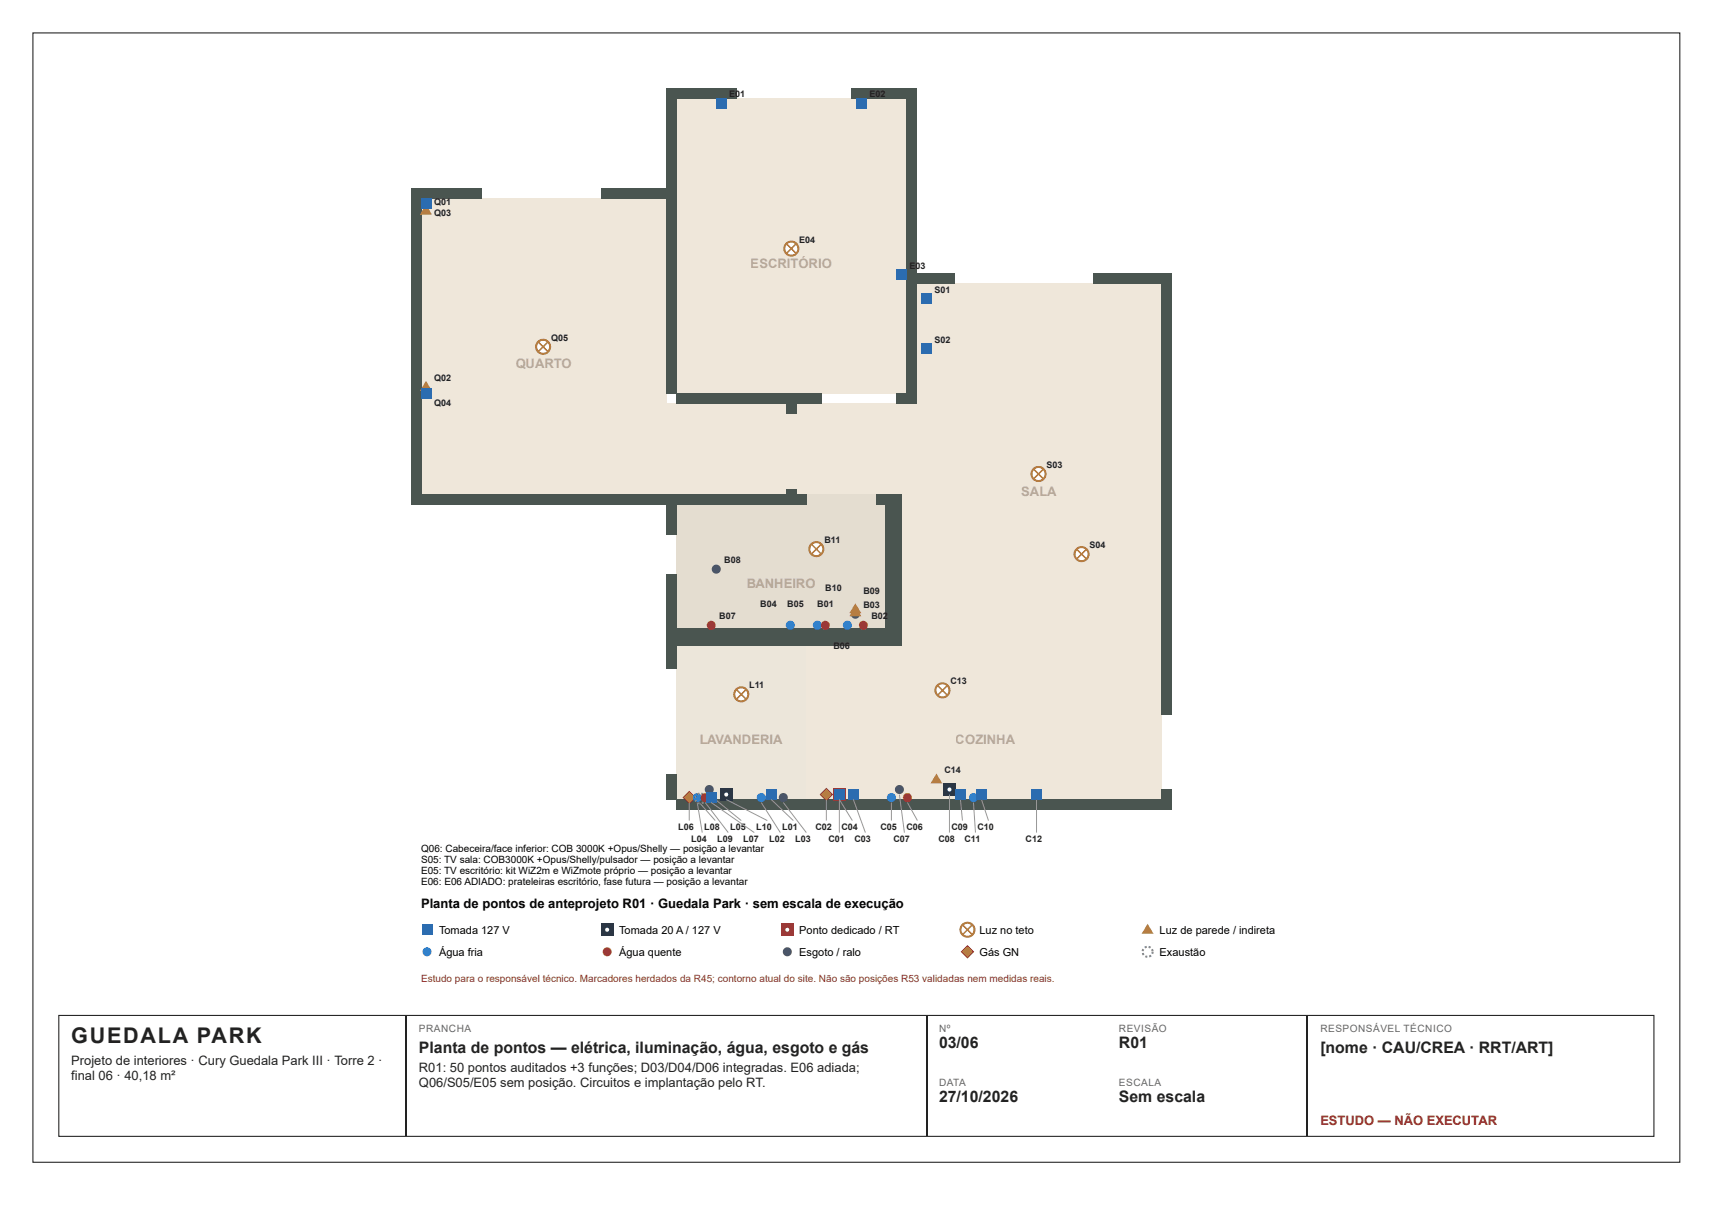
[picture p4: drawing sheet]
<svg xmlns="http://www.w3.org/2000/svg" width="420mm" height="297mm" viewBox="0 0 420 297" stroke-linecap="round" stroke-linejoin="round" font-family="sans-serif">
<path d="M8.1 8.1h403.7v276.7h-403.7z" fill="none" stroke="#222" stroke-width=".26"/>
<path d="M93.4 14.3h233.1v234.4h-233.1z" fill="#fff"/>
<g fill="#efe7da">
<path d="M103.2 48.7h60.1v72.4h-60.1z"/>
<path d="M163.3 99h29.5v22.1h-29.5z"/>
<path d="M192.8 101.4h2.4v18.4h-2.4z"/>
<path d="M165.8 24.1h56.4v72.4h-56.4z"/>
<path d="M224.7 69.5h60.1v93.3h-60.1z"/>
<path d="M221 121.1h3.7v37h-3.7z"/>
<path d="M221 99h3.7v22.1h-3.7z"/>
<path d="M195.2 99h25.8v22.1h-25.8z"/>
<path d="M198.4 157.9h86.4v38h-86.4z"/>
<path d="M197.4 158.1h1v37.8h-1z"/>
</g>
<path d="M165.8 158.1h31.6v37.8h-31.6z" fill="#ece6da"/>
<g fill="#e4ddd0">
<path d="M165.8 123.5h51.3v30.5h-51.3z"/>
<path d="M197.7 121.1h17.2v2.4h-17.2z"/>
</g>
<g fill="#4a5550">
<path d="M100.8 46.2h17.1v2.5h-17.1z"/>
<path d="M147.4 46.2h18.4v2.5h-18.4z"/>
<path d="M100.8 48.7h2.4v72.4h-2.4z"/>
<path d="M100.8 121.1h65v2.4h-65z"/>
<path d="M163.3 48.7h2.5v47.8h-2.5z"/>
<path d="M163.3 21.7h17.2v2.4h-17.2z"/>
<path d="M208.7 21.7h16v2.4h-16z"/>
<path d="M163.3 24.1h2.5v24.6h-2.5z"/>
<path d="M222.2 21.7h2.5v77.3h-2.5z"/>
<path d="M165.8 96.5h35.6v2.5h-35.6z"/>
<path d="M219.8 96.5h4.9v2.5h-4.9z"/>
<path d="M224.7 67.1h9.3v2.4h-9.3z"/>
<path d="M268.1 67.1h19.1v2.4h-19.1z"/>
<path d="M284.8 69.5h2.4v105.6h-2.4z"/>
<path d="M284.8 193.5h2.4v4.9h-2.4z"/>
<path d="M165.8 195.9h121.4v2.5h-121.4z"/>
<path d="M163.3 158.1h2.5v5.7h-2.5z"/>
<path d="M163.3 189.8h2.5v6.1h-2.5z"/>
<path d="M163.3 123.5h2.5v7.4h-2.5z"/>
<path d="M163.3 140.7h2.5v17.4h-2.5z"/>
<path d="M165.8 154h55.2v4.1h-55.2z"/>
<path d="M217.1 121.1h3.9v37h-3.9z"/>
<path d="M165.8 121.1h31.9v2.4h-31.9z"/>
<path d="M214.9 121.1h6.1v2.4h-6.1z"/>
<path d="M192.8 99h2.4v2.4h-2.4z"/>
<path d="M192.8 119.8h2.4v1.3h-2.4z"/>
</g>
<path d="M169 194l1.4 1.4-1.4 1.5-1.5-1.5z" fill="#d69e2e"/>
<path d="M169 194l1.4 1.4-1.4 1.5-1.5-1.5z" fill="none" stroke="#744210" stroke-width=".25"/>
<path d="M169 196.7v4.4" fill="none" stroke="#999" stroke-width=".25"/>
<circle cx="170.9" cy="195.4" r="1.1" fill="#3182ce"/>
<path d="M170.9 196.7l1.3 7.3" fill="none" stroke="#999" stroke-width=".25"/>
<path d="M172 196.6l.3-.2 .4 .4-.6 .3zM171.2 196.6l.4 .1v.5l-.6-.2zM170.2 196.1l.5-.2 .2 .4-.4 .3zM170.4 194.9l.4 .3-.1 .4-.5-.1zM170.8 194.5l.6-.3 .1 .5-.4 .2zM172 194.2l.5 .3-.3 .4-.3-.2zM172.5 195.2l.4-.3 .2 .6-.5 .1zM172.7 195.7h.4l-.1 .6-.4-.2z" fill="#718096"/>
<path d="M171.7 196.9l3.7 4.2" fill="none" stroke="#999" stroke-width=".25"/>
<circle cx="172.9" cy="195.4" r="1.1" fill="#e53e3e"/>
<path d="M172.9 196.7l5.6 7.3" fill="none" stroke="#999" stroke-width=".25"/>
<circle cx="173.9" cy="193.5" r="1.1" fill="#4a5568"/>
<path d="M173.9 194.7l7.8 6.4" fill="none" stroke="#999" stroke-width=".25"/>
<path d="M173.1 194.2h2.5v2.5h-2.5z" fill="#2b6cb0"/>
<path d="M174.4 196.7l10.5 7.3" fill="none" stroke="#999" stroke-width=".25"/>
<path d="M176.6 193.2h2.9v3h-2.9z" fill="#1a365d"/>
<circle cx="178" cy="194.7" r=".49" fill="#fff"/>
<path d="M178 195.9l10.1 5.2" fill="none" stroke="#999" stroke-width=".25"/>
<circle cx="186.6" cy="195.4" r="1.1" fill="#3182ce"/>
<path d="M186.6 196.7l4.7 7.3" fill="none" stroke="#999" stroke-width=".25"/>
<path d="M187.9 193.5h2.4v2.4h-2.4z" fill="#2b6cb0"/>
<path d="M189.1 195.9l5.4 5.2" fill="none" stroke="#999" stroke-width=".25"/>
<circle cx="192" cy="195.4" r="1.1" fill="#4a5568"/>
<path d="M192 196.7l5.7 7.3" fill="none" stroke="#999" stroke-width=".25"/>
<path d="M202.6 193.2l1.5 1.5-1.5 1.5-1.5-1.5z" fill="#d69e2e"/>
<path d="M202.6 193.2l1.5 1.5-1.5 1.5-1.5-1.5z" fill="none" stroke="#744210" stroke-width=".25"/>
<path d="M202.6 195.9v5.2" fill="none" stroke="#999" stroke-width=".25"/>
<path d="M204.3 193.2h2.9v3h-2.9z" fill="#742a2a"/>
<circle cx="205.8" cy="194.7" r=".49" fill="#fff"/>
<path d="M205.8 195.9v8.1" fill="none" stroke="#999" stroke-width=".25"/>
<path d="M204.5 193.5h2.5v2.4h-2.5z" fill="#2b6cb0"/>
<path d="M205.8 195.9l3.2 5.2" fill="none" stroke="#999" stroke-width=".25"/>
<path d="M208 193.5h2.4v2.4h-2.4z" fill="#2b6cb0"/>
<path d="M209.2 195.9l3 8.1" fill="none" stroke="#999" stroke-width=".25"/>
<circle cx="218.5" cy="195.4" r="1.1" fill="#3182ce"/>
<path d="M218.5 196.7v4.4" fill="none" stroke="#999" stroke-width=".25"/>
<circle cx="220.5" cy="193.5" r="1.1" fill="#4a5568"/>
<path d="M220.5 194.7l1.2 9.3" fill="none" stroke="#999" stroke-width=".25"/>
<circle cx="222.5" cy="195.4" r="1.1" fill="#e53e3e"/>
<path d="M222.5 196.7l2.4 4.4" fill="none" stroke="#999" stroke-width=".25"/>
<path d="M231.3 192h2.9v3h-2.9z" fill="#1a365d"/>
<circle cx="232.8" cy="193.5" r=".49" fill="#fff"/>
<path d="M232.8 194.7v9.3" fill="none" stroke="#999" stroke-width=".25"/>
<path d="M234.2 193.5h2.5v2.4h-2.5z" fill="#2b6cb0"/>
<path d="M235.5 195.9l.5 5.2" fill="none" stroke="#999" stroke-width=".25"/>
<circle cx="238.7" cy="195.4" r="1.1" fill="#3182ce"/>
<path d="M238.7 196.7l.4 7.3" fill="none" stroke="#999" stroke-width=".25"/>
<path d="M239.4 193.5h2.4v2.4h-2.4z" fill="#2b6cb0"/>
<path d="M240.6 195.9l1.7 5.2" fill="none" stroke="#999" stroke-width=".25"/>
<path d="M252.9 193.5h2.4v2.4h-2.4z" fill="#2b6cb0"/>
<path d="M254.1 195.9v8.1" fill="none" stroke="#999" stroke-width=".25"/>
<circle cx="231" cy="169.2" r="1.72" fill="#fff"/>
<circle cx="231" cy="169.2" r="1.72" fill="none" stroke="#b7791f" stroke-width=".49"/>
<path d="M229.8 167.9l2.5 2.5M232.3 167.9l-2.5 2.5" fill="none" stroke="#b7791f" stroke-width=".37"/>
<path d="M229.6 189.6l1.4 2.4h-2.9z" fill="#d69e2e"/>
<circle cx="181.7" cy="170.2" r="1.72" fill="#fff"/>
<circle cx="181.7" cy="170.2" r="1.72" fill="none" stroke="#b7791f" stroke-width=".49"/>
<path d="M180.5 168.9l2.5 2.5M183 168.9l-2.5 2.5" fill="none" stroke="#b7791f" stroke-width=".37"/>
<circle cx="207.7" cy="153.2" r="1.1" fill="#3182ce"/>
<circle cx="211.7" cy="153.2" r="1.1" fill="#e53e3e"/>
<circle cx="209.7" cy="150.5" r="1.1" fill="#4a5568"/>
<g fill="#3182ce">
<circle cx="193.8" cy="153.2" r="1.1"/>
<circle cx="200.4" cy="153.2" r="1.1"/>
</g>
<g fill="#e53e3e">
<circle cx="202.3" cy="153.2" r="1.1"/>
<circle cx="174.4" cy="153.2" r="1.1"/>
</g>
<circle cx="175.6" cy="139.5" r="1.1" fill="#4a5568"/>
<g fill="#d69e2e">
<path d="M209.7 148.6l1.5 2.4h-3z"/>
<path d="M209.7 147.8l1.5 2.5h-3z"/>
</g>
<circle cx="200.1" cy="134.6" r="1.72" fill="#fff"/>
<circle cx="200.1" cy="134.6" r="1.72" fill="none" stroke="#b7791f" stroke-width=".49"/>
<path d="M198.9 133.3l2.5 2.5M201.4 133.3l-2.5 2.5" fill="none" stroke="#b7791f" stroke-width=".37"/>
<g fill="#2b6cb0">
<path d="M225.9 72h2.4v2.4h-2.4z"/>
<path d="M225.9 84.2h2.4v2.5h-2.4z"/>
</g>
<circle cx="254.6" cy="116.2" r="1.72" fill="#fff"/>
<circle cx="254.6" cy="116.2" r="1.72" fill="none" stroke="#b7791f" stroke-width=".49"/>
<path d="M253.4 114.9l2.4 2.5M255.8 114.9l-2.4 2.5" fill="none" stroke="#b7791f" stroke-width=".37"/>
<circle cx="265.2" cy="135.8" r="1.72" fill="#fff"/>
<circle cx="265.2" cy="135.8" r="1.72" fill="none" stroke="#b7791f" stroke-width=".49"/>
<path d="M263.9 134.6l2.5 2.4M266.4 134.6l-2.5 2.4" fill="none" stroke="#b7791f" stroke-width=".37"/>
<g fill="#2b6cb0">
<path d="M175.6 24.1h2.4v2.5h-2.4z"/>
<path d="M209.9 24.1h2.5v2.5h-2.5z"/>
<path d="M219.8 66.1h2.4v2.4h-2.4z"/>
</g>
<circle cx="194" cy="60.9" r="1.72" fill="#fff"/>
<circle cx="194" cy="60.9" r="1.72" fill="none" stroke="#b7791f" stroke-width=".49"/>
<path d="M192.8 59.7l2.4 2.5M195.2 59.7l-2.4 2.5" fill="none" stroke="#b7791f" stroke-width=".37"/>
<g fill="#d69e2e">
<path d="M104.4 50.1l1.5 2.5h-2.9z"/>
<path d="M104.4 93.3l1.5 2.5h-2.9z"/>
</g>
<g fill="#2b6cb0">
<path d="M103.2 48.7h2.5v2.4h-2.5z"/>
<path d="M103.2 95.3h2.5v2.4h-2.5z"/>
</g>
<circle cx="133.1" cy="85" r="1.72" fill="#fff"/>
<circle cx="133.1" cy="85" r="1.72" fill="none" stroke="#b7791f" stroke-width=".49"/>
<path d="M131.9 83.8l2.5 2.4M134.4 83.8l-2.5 2.4" fill="none" stroke="#b7791f" stroke-width=".37"/>
<path d="M103.5 226.6h2.4v2.5h-2.4z" fill="#2b6cb0"/>
<path d="M147.4 226.4h2.9v2.9h-2.9z" fill="#1a365d"/>
<circle cx="148.9" cy="227.8" r=".49" fill="#fff"/>
<path d="M191.5 226.4h3v2.9h-3z" fill="#742a2a"/>
<g fill="#fff">
<circle cx="193" cy="227.8" r=".49"/>
<circle cx="237.2" cy="227.8" r="1.72"/>
</g>
<circle cx="237.2" cy="227.8" r="1.72" fill="none" stroke="#b7791f" stroke-width=".49"/>
<path d="M236 226.6l2.4 2.5M238.4 226.6l-2.4 2.5" fill="none" stroke="#b7791f" stroke-width=".37"/>
<path d="M281.3 226.4l1.5 2.4h-2.9z" fill="#d69e2e"/>
<circle cx="104.7" cy="233.2" r="1.1" fill="#3182ce"/>
<circle cx="148.9" cy="233.2" r="1.1" fill="#e53e3e"/>
<circle cx="193" cy="233.2" r="1.1" fill="#4a5568"/>
<path d="M237.2 231.8l1.5 1.4-1.5 1.5-1.5-1.5z" fill="#d69e2e"/>
<path d="M237.2 231.8l1.5 1.4-1.5 1.5-1.5-1.5z" fill="none" stroke="#744210" stroke-width=".25"/>
<path d="M281.7 234.2l.3-.2 .3 .3-.5 .3zM280.9 234.1l.4 .1v.5l-.6-.1zM279.9 233.6l.5-.1 .2 .4-.4 .3zM280.1 232.5l.4 .2-.1 .4h-.5zM280.5 232l.6-.2 .1 .5-.4 .1zM281.6 231.8l.6 .2-.3 .4-.4-.1zM282.2 232.8l.4-.3 .2 .6h-.5zM282.3 233.2h.5l-.1 .6-.4-.2z" fill="#718096"/>
<path d="M14.4 248.8h391.1v29.7h-391.1zM99.6 249v29.3M227.1 249v29.3M320.5 249v29.3" fill="none" stroke="#222" stroke-width=".26"/>
<text font-size="5.3" fill="#222" x="17.5" y="255.6">GUEDALA PARK</text>
<g font-size="3.9" fill="#222">
<text x="102.7" y="258">Planta de pontos — elétrica, iluminação, água, esgoto e gás</text>
<text x="230.2" y="256.9">03/06</text>
<text x="274.3" y="256.9">R01</text>
<text x="323.7" y="258">[nome · CAU/CREA · RRT/ART]</text>
<text x="230.2" y="270.1">27/10/2026</text>
<text x="274.3" y="270.1">Sem escala</text>
</g>
<g font-size="3.2" fill="#a39a8c">
<text x="184.1" y="65.7">ESCRITÓRIO</text>
<text x="126.4" y="90.3">QUARTO</text>
<text x="250.4" y="121.6">SALA</text>
<text x="182.9" y="144.1">BANHEIRO</text>
<text x="171.4" y="182.4">LAVANDERIA</text>
<text x="234.3" y="182.3">COZINHA</text>
</g>
<text font-size="3.2" x="103.2" y="222.4">Planta de pontos de anteprojeto R01 · Guedala Park · sem escala de execução</text>
<g font-size="3.2" fill="#222">
<text x="17.5" y="260.9">Projeto de interiores · Cury Guedala Park III · Torre 2 ·</text>
<text x="102.7" y="262.7">R01: 50 pontos auditados +3 funções; D03/D04/D06 integradas. E06 adiada;</text>
<text x="17.5" y="264.6">final 06 · 40,18 m²</text>
<text x="102.7" y="266.4">Q06/S05/E05 sem posição. Circuitos e implantação pelo RT.</text>
</g>
<text font-size="3.2" fill="#9b1c1c" x="323.7" y="275.7">ESTUDO — NÃO EXECUTAR</text>
<g font-size="2.7">
<text x="107.6" y="228.8">Tomada 127 V</text>
<text x="151.8" y="228.8">Tomada 20 A / 127 V</text>
<text x="196" y="228.8">Ponto dedicado / RT</text>
<text x="240.1" y="228.8">Luz no teto</text>
<text x="284.3" y="228.8">Luz de parede / indireta</text>
<text x="107.6" y="234.2">Água fria</text>
<text x="151.8" y="234.2">Água quente</text>
<text x="196" y="234.2">Esgoto / ralo</text>
<text x="240.1" y="234.2">Gás GN</text>
<text x="284.3" y="234.2">Exaustão</text>
</g>
<g font-size="2.5">
<text x="103.2" y="208.7">Q06: Cabeceira/face inferior: COB 3000K +Opus/Shelly — posição a levantar</text>
<text x="103.2" y="211.4">S05: TV sala: COB3000K +Opus/Shelly/pulsador — posição a levantar</text>
<text x="103.2" y="214.1">E05: TV escritório: kit WiZ2m e WiZmote próprio — posição a levantar</text>
<text x="103.2" y="216.8">E06: E06 ADIADO: prateleiras escritório, fase futura — posição a levantar</text>
</g>
<text font-size="2.5" fill="#7a2e2e" x="103.2" y="240.6">Estudo para o responsável técnico. Marcadores herdados da R45; contorno atual do site. Não são posições R53 validadas nem medidas reais.</text>
<g font-size="2.5" fill="#666">
<text x="102.7" y="252.9">PRANCHA</text>
<text x="230.2" y="252.9">Nº</text>
<text x="274.3" y="252.9">REVISÃO</text>
<text x="323.7" y="252.9">RESPONSÁVEL TÉCNICO</text>
<text x="230.2" y="266.2">DATA</text>
<text x="274.3" y="266.2">ESCALA</text>
</g>
<g font-size="2.2" fill="#222">
<text x="178.8" y="23.9">E01</text>
<text x="213.1" y="23.9">E02</text>
<text x="106.4" y="50.1">Q01</text>
<text x="106.4" y="52.8">Q03</text>
<text x="196" y="59.4">E04</text>
<text x="222.9" y="65.8">E03</text>
<text x="229.1" y="71.7">S01</text>
<text x="135.1" y="83.5">Q05</text>
<text x="229.1" y="84">S02</text>
<text x="106.4" y="93.3">Q02</text>
<text x="106.4" y="99.5">Q04</text>
<text x="256.6" y="114.7">S03</text>
<text x="202.1" y="133.1">B11</text>
<text x="267.1" y="134.3">S04</text>
<text x="177.6" y="138">B08</text>
<text x="186.4" y="148.8">B04</text>
<text x="193" y="148.8">B05</text>
<text x="200.4" y="148.8">B01</text>
<text x="202.3" y="144.9">B10</text>
<text x="211.7" y="149">B03</text>
<text x="211.7" y="145.6">B09</text>
<text x="176.3" y="151.7">B07</text>
<text x="213.6" y="151.7">B02</text>
<text x="204.3" y="159.1">B06</text>
<text x="233" y="167.7">C13</text>
<text x="183.7" y="168.7">L11</text>
<text x="231.5" y="189.5">C14</text>
<text x="166.3" y="203.3">L06</text>
<text x="172.6" y="203.3">L08</text>
<text x="179" y="203.3">L05</text>
<text x="185.4" y="203.3">L10</text>
<text x="191.8" y="203.3">L01</text>
<text x="199.9" y="203.3">C02</text>
<text x="206.3" y="203.3">C04</text>
<text x="215.8" y="203.3">C05</text>
<text x="222.2" y="203.3">C06</text>
<text x="233.3" y="203.3">C09</text>
<text x="239.6" y="203.3">C10</text>
<text x="169.5" y="206.2">L04</text>
<text x="175.8" y="206.2">L09</text>
<text x="182.2" y="206.2">L07</text>
<text x="188.6" y="206.2">L02</text>
<text x="195" y="206.2">L03</text>
<text x="203.1" y="206.2">C01</text>
<text x="209.5" y="206.2">C03</text>
<text x="219" y="206.2">C07</text>
<text x="230.1" y="206.2">C08</text>
<text x="236.4" y="206.2">C11</text>
<text x="251.4" y="206.2">C12</text>
</g>
</svg>
